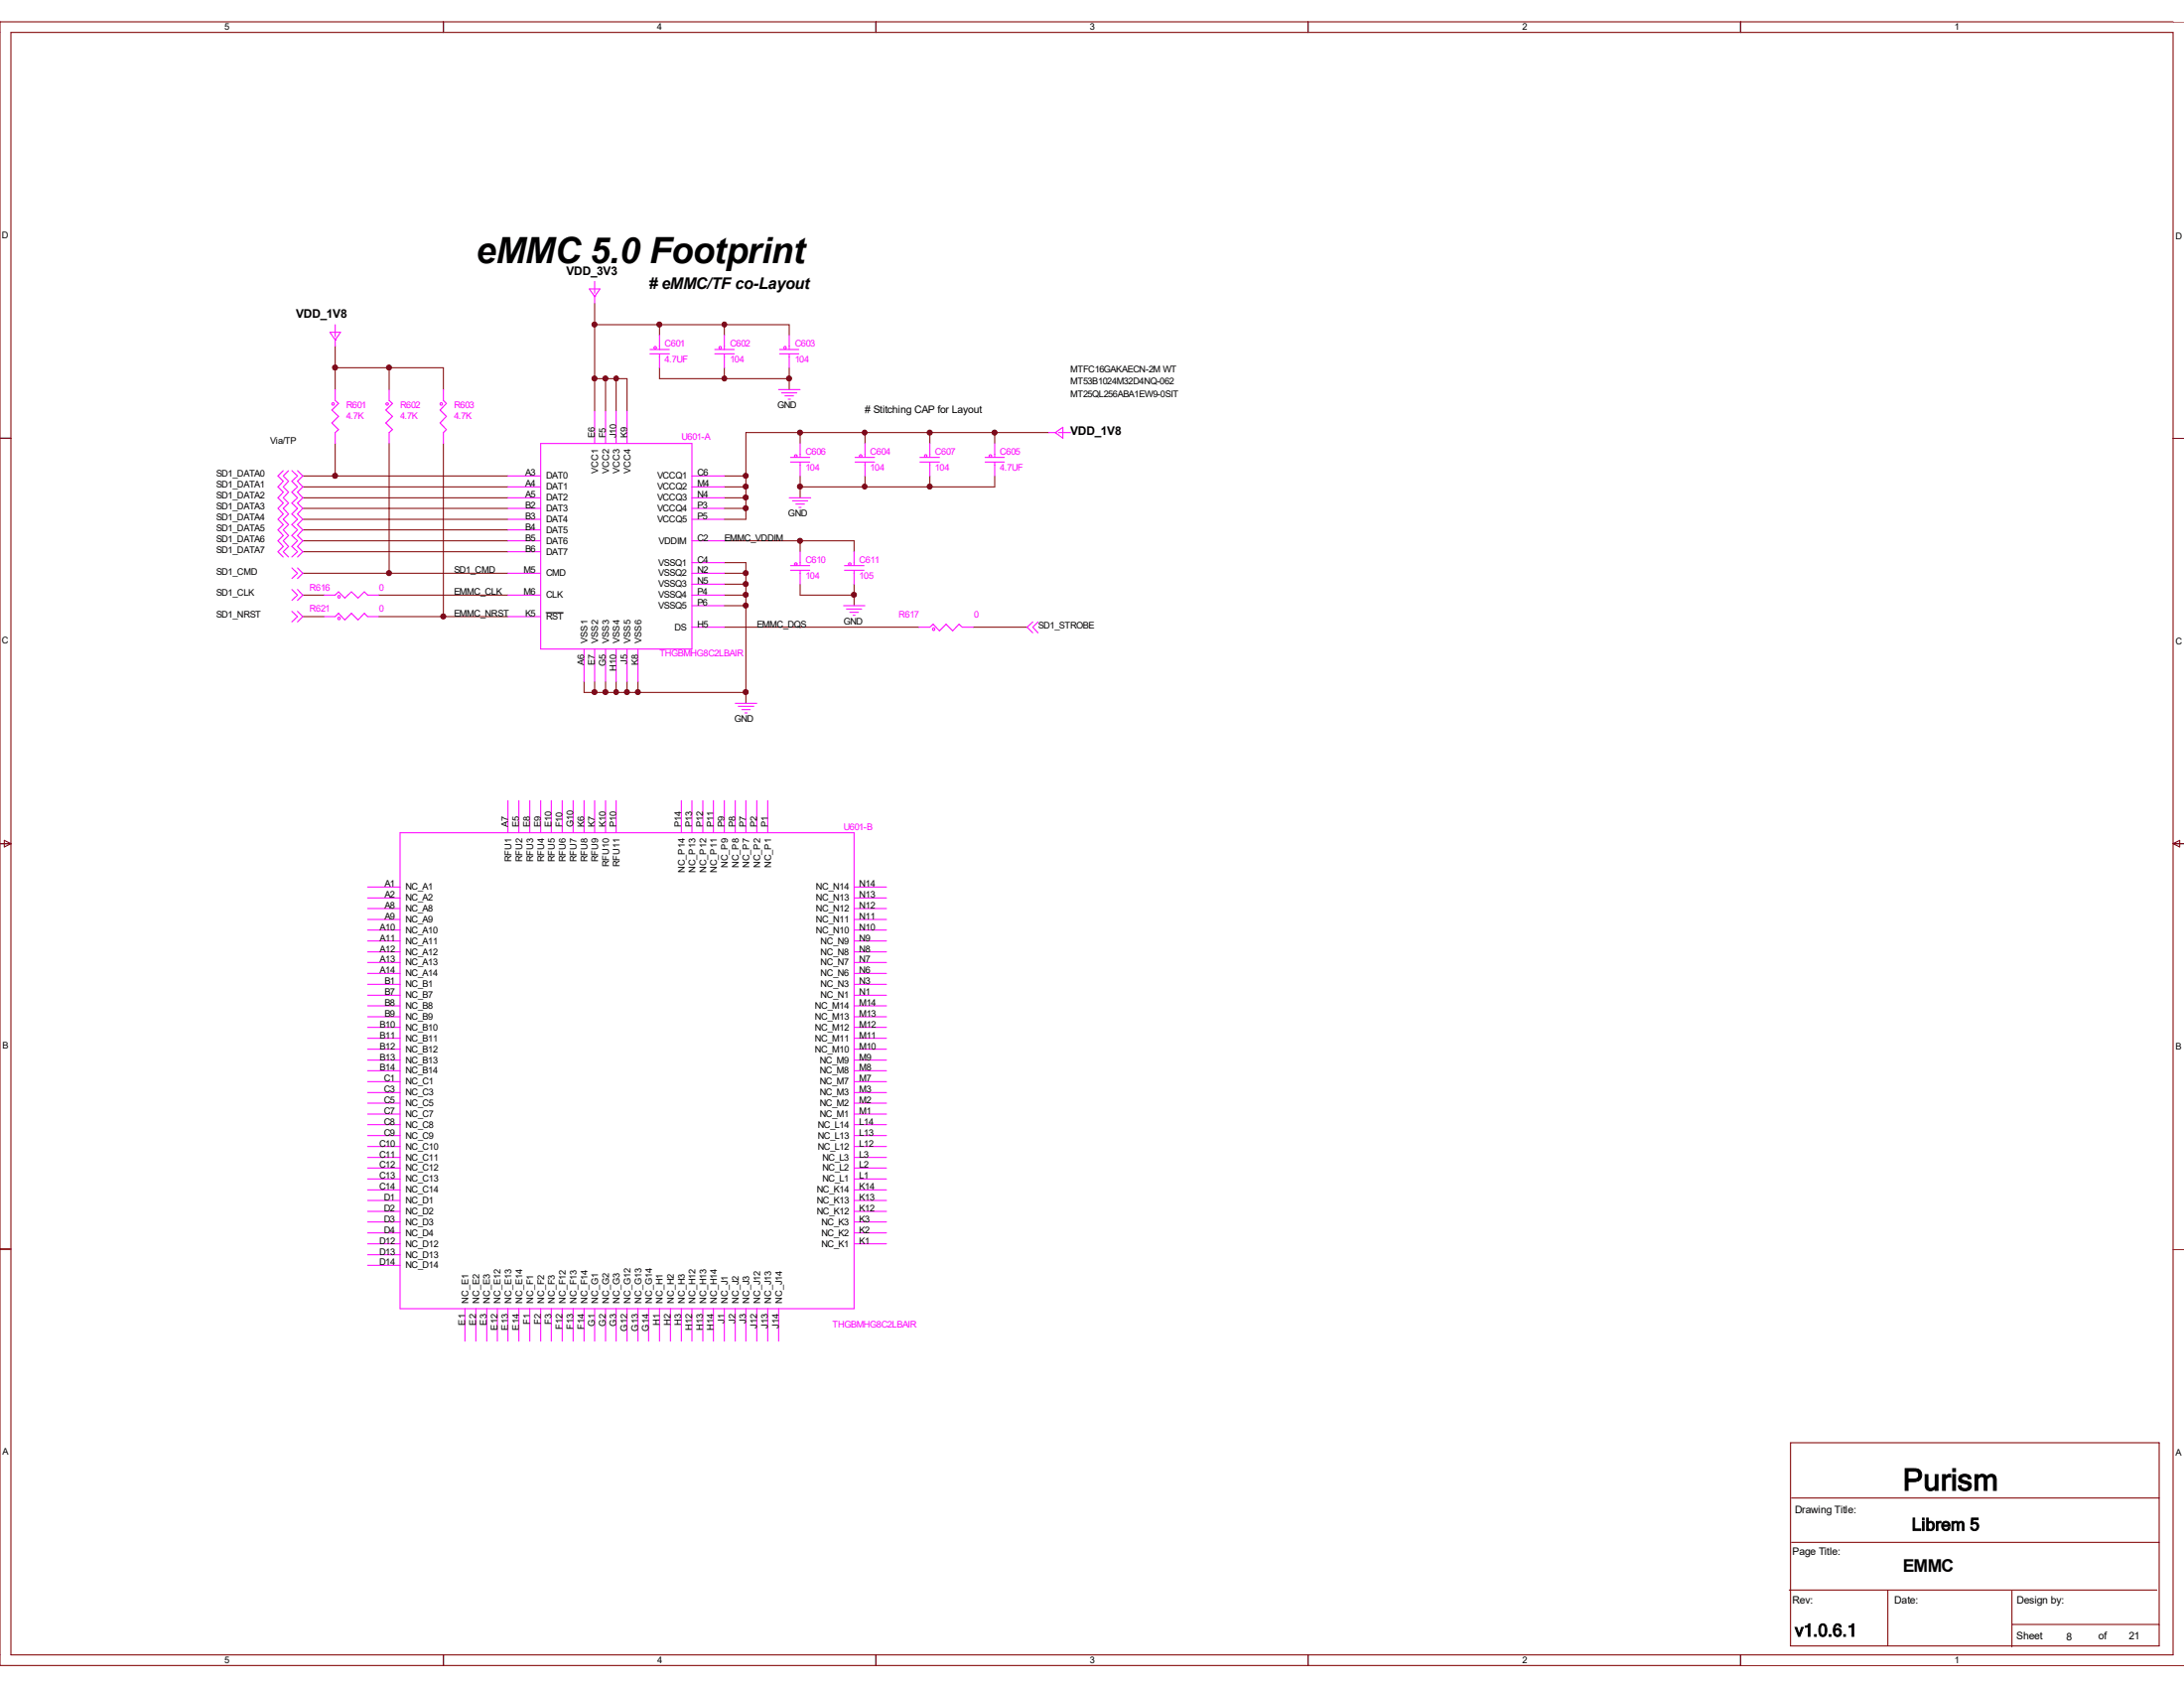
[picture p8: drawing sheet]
<svg xmlns="http://www.w3.org/2000/svg" width="279mm" height="216mm" viewBox="0 0 279 216" stroke-linecap="round" stroke-linejoin="round" font-family="sans-serif">
<g fill="none" stroke="#800000" stroke-width=".13">
<path d="M1.4 4.1h276.6v207.6h-276.6zM56.7 2.8v1.3M112.1 2.8v1.3M167.3 2.8v1.3M222.7 2.8v1.3M279.4 2.8h-279.4v210.2h279.4M76.1 38.8v13.8M0 56h1.4M42.9 47h13.8v2.8M42.9 44.3v5.5M42.9 56.7v4.2M49.8 47v2.8"/>
<path d="M49.8 56.7v16.6M56.7 56.7v22.2M76.1 48.4h4.1v4.2M76.1 41.5h24.9v1.4M77.5 48.4v4.2M78.8 48.4v4.2M84.4 47v1.4h16.6M84.4 41.5v1.4M92.7 41.5v1.4M92.7 47v1.4M101 47v2.8M102.4 55.3v1.4"/>
<path d="M110.7 55.3v1.4M119 55.3v1.4M127.3 55.3v1.4M134.2 55.3h-38.8v11.1h-2.7M278 56h1.4M38.7 76.1h2.8M38.7 73.3h26.3M38.7 62.3h26.3M38.7 60.9h26.3M38.7 63.7h26.3M38.7 65h26.3M38.7 66.4h26.3"/>
<path d="M38.7 67.8h26.3M38.7 69.2h26.3M38.7 70.6h26.3M38.7 78.9h2.8M48.4 76.1h16.6M48.4 78.9h16.6M92.7 72h2.7v18M92.7 77.5h2.7M92.7 76.1h2.7M92.7 74.7h2.7M92.7 73.3h2.7M92.7 62.3h2.7"/>
<path d="M92.7 69.2h16.6v1.4M92.7 60.9h2.7M92.7 63.7h2.7M92.7 65h2.7M102.4 74.7v1.4h6.9M102.4 60.9v2.8M102.4 69.2v1.4M109.3 74.7v2.8M110.7 60.9v1.4M119 60.9v1.4M127.3 60.9v1.4h-24.9M74.7 87.2v1.4h20.7"/>
<path d="M76.1 87.2v1.4M77.5 87.2v1.4M78.8 87.2v1.4M80.2 87.2v1.4M81.6 87.2v1.4M92.7 80.2h24.9M124.5 80.2h6.9M0 107.9h1.4M.6 107.5l.8 .4-.8 .4zM278 107.9h1.4M278 107.9l.8-.4v.8zM0 159.8h1.4"/>
<path d="M278 159.8h1.4M229.1 184.5h47.1v26h-47.1zM229.2 197.3h47M229.2 191.6h47M56.7 211.7v1.3M112.1 211.7v1.3M167.3 211.7v1.3M222.7 211.7v1.3M228.9 203.4h47M241.5 203.4v7.1M257.4 207.8h18.8M257.4 203.5v7.2"/>
</g>
<g fill="#800000" stroke="#800000" stroke-width=".13">
<circle cx="42.9" cy="60.9" r=".32"/>
<circle cx="49.8" cy="73.3" r=".32"/>
<circle cx="56.7" cy="78.8" r=".32"/>
<circle cx="78.8" cy="48.4" r=".31"/>
<circle cx="77.4" cy="48.4" r=".32"/>
<circle cx="84.3" cy="41.5" r=".32"/>
<circle cx="76.1" cy="41.5" r=".32"/>
<circle cx="92.7" cy="41.5" r=".31"/>
<circle cx="76.1" cy="48.4" r=".32"/>
<circle cx="102.3" cy="69.2" r=".32"/>
<circle cx="78.8" cy="88.5" r=".31"/>
<circle cx="81.6" cy="88.5" r=".32"/>
<circle cx="95.4" cy="73.3" r=".32"/>
<circle cx="95.4" cy="74.7" r=".32"/>
<circle cx="80.2" cy="88.5" r=".32"/>
<circle cx="95.4" cy="76.1" r=".32"/>
<circle cx="77.4" cy="88.5" r=".32"/>
<circle cx="76.1" cy="88.5" r=".32"/>
<circle cx="95.4" cy="77.4" r=".32"/>
<circle cx="95.4" cy="88.5" r=".32"/>
<circle cx="42.9" cy="47" r=".32"/>
<circle cx="49.8" cy="47" r=".32"/>
<circle cx="100.9" cy="48.4" r=".32"/>
<circle cx="92.7" cy="48.4" r=".31"/>
<circle cx="118.9" cy="62.2" r=".32"/>
<circle cx="102.3" cy="62.2" r=".32"/>
<circle cx="110.6" cy="62.2" r=".31"/>
<circle cx="109.2" cy="76.1" r=".32"/>
<circle cx="127.2" cy="55.3" r=".32"/>
<circle cx="110.6" cy="55.3" r=".31"/>
<circle cx="102.3" cy="55.3" r=".32"/>
<circle cx="95.4" cy="60.9" r=".32"/>
<circle cx="118.9" cy="55.3" r=".32"/>
<circle cx="95.4" cy="65" r=".32"/>
<circle cx="95.4" cy="63.6" r=".32"/>
<circle cx="95.4" cy="62.2" r=".32"/>
</g>
<g fill="none" stroke="#f0f" stroke-width=".13">
<path d="M75.4 37h1.4l-.7 .9zM76.1 37.9h.1M76.1 36v1.5M76.1 37.8v1M42.2 42.5h1.4l-.7 1zM42.9 43.5h.1M42.9 49.8v1.4l.4 .4-.8 .9 .8 .8-.8 .8 .8 .8-.4 .4v1.4M42.9 41.5v1.6M42.9 43.3v1M49.4 51.6h.3v.2h-.3zM49.8 49.8v1.4l.4 .4-.8 .9 .8 .8-.8 .8 .8 .8-.4 .4v1.4M56.7 49.8v1.4l.4 .4-.8 .9 .8 .8-.8 .8 .8 .8-.4 .4v1.4"/>
<path d="M69.2 56.7h19.3v26.3h-19.3zM76.1 52.6v4.1M77.5 52.6v4.1M78.8 52.6v4.1M80.2 52.6v4.1M83.1 45.3h2.5M83.1 44.7h2.5M83.7 44.4h.2v.2h-.2zM84.4 42.9v1.8M84.4 45.3v1.7M91.4 45.3h2.5M91.4 44.7h2.5"/>
<path d="M92.7 42.9v1.8M92.7 45.3v1.7M99.6 49.8h2.8M99.7 45.3h2.5M99.7 44.7h2.5M100 50.2h1.9M100.4 50.6h1.1M100.8 51.1h.3M101 42.9v1.8M101 45.3v1.7M101.1 59.1h2.5M101.1 58.5h2.5"/>
<path d="M101.7 58.2h.2v.2h-.2zM102.4 56.7v1.8M102.4 59.1v1.8M109.4 59.1h2.5M109.4 58.5h2.5M110 58.2h.2v.2h-.2zM110.7 56.7v1.8M110.7 59.1v1.8M117.7 59.1h2.5M117.7 58.5h2.5M119 56.7v1.8M119 59.1v1.8"/>
<path d="M126 59.1h2.5M126 58.5h2.5M126.6 58.2h.2v.2h-.2zM127.3 56.7v1.8M127.3 59.1v1.8M134.2 55.3h.9M135 55.3h.1M135 55.3l1-.6v1.3zM135.4 55.3h1.5M36.2 60.2l-.6 .7 .6 .7-.6 .7 .6 .6-.6 .8 .6 .6-.6 .7 .6 .7-.6 .7 .6 .7-.6 .7 .6 .7-.6 .7 .6 .7-.6 .7 .6 .6M36.9 60.2l-.7 .7 .7 .7-.7 .7 .7 .6-.7 .8 .7 .6-.7 .7 .7 .7-.7 .7 .7 .7-.7 .7 .7 .7-.7 .7 .7 .7-.7 .7 .7 .6M37.3 78.2l.8 .7-.8 .6"/>
<path d="M37.3 75.4l.8 .7-.8 .7M37.3 72.6l.8 .7-.8 .7M37.3 60.2l.8 .7-.8 .7 .8 .7-.8 .6 .8 .8-.8 .6 .8 .7-.8 .7 .8 .7-.8 .7 .8 .7-.8 .7 .8 .7-.8 .7 .8 .7-.8 .6M38.1 78.2l.6 .7-.6 .6M38.1 75.4l.6 .7-.6 .7M38.1 72.6l.6 .7-.6 .7M38.1 60.2l.6 .7-.6 .7 .6 .7-.6 .6 .6 .8-.6 .6 .6 .7-.6 .7 .6 .7-.6 .7 .6 .7-.6 .7 .6 .7-.6 .7 .6 .7-.6 .6M41.5 76.1h1.4l.4-.4 .8 .8 .9-.8 .8 .8 .8-.8 .4 .4h1.4M41.5 78.9h1.4l.4-.5 .8 .9 .9-.9 .8 .9 .8-.9 .4 .5h1.4M65 76.1h4.2M65 73.3h4.2M65 78.9h4.2"/>
<path d="M65 69.2h4.2M65 60.9h4.2M65 66.4h4.2M65 62.3h4.2M65 65h4.2M65 63.7h4.2M65 70.6h4.2M65 67.8h4.2M88.5 76.1h4.2M88.5 73.3h4.2M88.5 69.2h4.2M88.5 60.9h4.2"/>
<path d="M88.5 66.4h4.2M88.5 62.3h4.2M88.5 65h4.2M88.5 63.7h4.2M88.5 74.7h4.2M88.5 77.5h4.2M88.5 72h4.2M101 63.7h2.7M101.1 72.9h2.5M101.1 72.3h2.5M101.4 64.1h1.9M101.7 72h.2v.2h-.2z"/>
<path d="M101.8 64.5h1.1M102.2 64.9h.3M102.4 70.6v1.7M102.4 72.9v1.8M107.9 77.5h2.8M108 72.9h2.5M108 72.3h2.5M108.3 77.9h1.9M108.6 72h.2v.2h-.2zM108.7 78.3h1.1M109.1 78.7h.3M109.3 70.6v1.7"/>
<path d="M109.3 72.9v1.8M132.1 79.5l-.7 .7 .7 .7M132.8 79.5l-.7 .7 .7 .7M74.7 83v4.2M76.1 83v4.2M77.5 83v4.2M78.8 83v4.2M80.2 83v4.2M81.6 83v4.2M88.5 80.2h4.2M94.1 90h2.7M94.4 90.3h2"/>
<path d="M94.9 90.8h1.1M95.3 91.2h.3M117.6 80.2h1.4l.4-.4 .8 .9 .8-.9 .9 .9 .8-.9 .4 .4h1.4M47 113.5h4.2M47 114.9h4.2M47 116.2h4.2M47 117.6h4.2M47 119h4.2M51.2 106.5h58.1v60.9h-58.1zM65 102.4v4.1M66.4 102.4v4.1M67.8 102.4v4.1"/>
<path d="M69.2 102.4v4.1M70.5 102.4v4.1M71.9 102.4v4.1M73.3 102.4v4.1M74.7 102.4v4.1M76.1 102.4v4.1M77.5 102.4v4.1M78.8 102.4v4.1M87.2 102.4v4.1M88.5 102.4v4.1M89.9 102.4v4.1M91.3 102.4v4.1"/>
<path d="M92.7 102.4v4.1M94.1 102.4v4.1M95.4 102.4v4.1M96.8 102.4v4.1M98.2 102.4v4.1M109.3 113.5h4.1M109.3 114.9h4.1M109.3 116.2h4.1M109.3 117.6h4.1M109.3 119h4.1M47 120.4h4.2M47 121.8h4.2"/>
<path d="M47 123.1h4.2M47 124.5h4.2M47 125.9h4.2M47 127.3h4.2M47 128.7h4.2M47 130h4.2M47 131.4h4.2M47 132.8h4.2M47 134.2h4.2M47 135.6h4.2M47 136.9h4.2M47 138.3h4.2"/>
<path d="M47 139.7h4.2M109.3 120.4h4.1M109.3 121.8h4.1M109.3 123.1h4.1M109.3 124.5h4.1M109.3 125.9h4.1M109.3 127.3h4.1M109.3 128.7h4.1M109.3 130h4.1M109.3 131.4h4.1M109.3 132.8h4.1M109.3 134.2h4.1"/>
<path d="M109.3 135.6h4.1M109.3 136.9h4.1M109.3 138.3h4.1M109.3 139.7h4.1M47 142.5h4.2M47 143.8h4.2M47 145.2h4.2M47 146.6h4.2M47 148h4.2M47 149.4h4.2M47 150.8h4.2M47 152.2h4.2"/>
<path d="M47 153.5h4.2M47 154.9h4.2M47 156.3h4.2M47 157.7h4.2M47 159.1h4.2M47 141.1h4.2M109.3 142.5h4.1M109.3 143.8h4.1M109.3 145.2h4.1M109.3 146.6h4.1M109.3 148h4.1M109.3 149.4h4.1"/>
<path d="M109.3 150.8h4.1M109.3 152.2h4.1M109.3 153.5h4.1M109.3 154.9h4.1M109.3 156.3h4.1M109.3 157.7h4.1M109.3 159.1h4.1M109.3 141.1h4.1M47 160.5h4.2M47 161.8h4.2M59.5 167.4v4.1M60.9 167.4v4.1"/>
<path d="M62.3 167.4v4.1M63.6 167.4v4.1M65 167.4v4.1M66.4 167.4v4.1M67.8 167.4v4.1M69.2 167.4v4.1M70.5 167.4v4.1M71.9 167.4v4.1M73.3 167.4v4.1M74.7 167.4v4.1M76.1 167.4v4.1M77.5 167.4v4.1"/>
<path d="M78.8 167.4v4.1M80.2 167.4v4.1M81.6 167.4v4.1M83 167.4v4.1M84.4 167.4v4.1M85.8 167.4v4.1M87.2 167.4v4.1M88.5 167.4v4.1M89.9 167.4v4.1M91.3 167.4v4.1M92.7 167.4v4.1M94.1 167.4v4.1"/>
<path d="M95.4 167.4v4.1M96.8 167.4v4.1M98.2 167.4v4.1M99.6 167.4v4.1"/>
<circle cx="42.6" cy="51.7" r=".16"/>
<circle cx="56.4" cy="51.7" r=".16"/>
<circle cx="92.1" cy="44.5" r=".16"/>
<circle cx="100.4" cy="44.5" r=".16"/>
<circle cx="118.4" cy="58.3" r=".16"/>
<circle cx="43.4" cy="76.3" r=".16"/>
<circle cx="43.4" cy="79.1" r=".16"/>
<circle cx="119.4" cy="80.5" r=".16"/>
</g>
<path d="M69.8 78.4h2.3" fill="none" stroke="#000" stroke-width=".13"/>
<text font-size="4.6" x="60.9" y="33.6">eMMC 5.0 Footprint</text>
<text font-size="3.9" x="243.4" y="190.6">Purism</text>
<g font-size="2.2">
<text x="244.6" y="195.7">Librem 5</text>
<text x="243.4" y="201">EMMC</text>
<text x="229.6" y="209.3">v1.0.6.1</text>
</g>
<text font-size="2.1" x="83" y="37"># eMMC/TF co-Layout</text>
<g font-size="1.5">
<text x="72.5" y="35.1">VDD_3V3</text>
<text x="37.9" y="40.7">VDD_1V8</text>
<text x="136.9" y="55.6">VDD_1V8</text>
</g>
<g font-size="1.3">
<text x="110.7" y="52.9"># Stitching CAP for Layout</text>
<text x="229.6" y="193.5">Drawing Title:</text>
<text x="229.3" y="198.9">Page Title:</text>
<text x="229.3" y="205.1">Rev:</text>
<text x="242.4" y="205.1">Date:</text>
<text x="258" y="209.7">Sheet</text>
<text x="258" y="205.1">Design by:</text>
<text x="264.3" y="209.8">8</text>
<text x="268.5" y="209.7">of</text>
<text x="272.3" y="209.7">21</text>
</g>
<g font-size="1.2">
<text x="28.7" y="3.9">5</text>
<text x="84.1" y="3.9">4</text>
<text x="139.4" y="3.9">3</text>
<text x="194.7" y="3.9">2</text>
<text x="250.1" y="3.9">1</text>
<text x=".3" y="30.4">D</text>
<text x="278.3" y="30.6">D</text>
<text x="136.9" y="47.6">MTFC16GAKAECN-2M WT</text>
<text x="99.4" y="52.2">GND</text>
<text x="136.9" y="49.2">MT53B1024M32D4NQ-062</text>
<text x="136.9" y="50.8">MT25QL256ABA1EW9-0SIT</text>
<text x="34.6" y="56.7">Via/TP</text>
<text x="76.1" y="56.1" transform="rotate(-90 76.1 56.1)">E6</text>
<text x="77.5" y="56.1" transform="rotate(-90 77.5 56.1)">F5</text>
<text x="78.8" y="56.1" transform="rotate(-90 78.8 56.1)">J10</text>
<text x="80.2" y="56.1" transform="rotate(-90 80.2 56.1)">K9</text>
<text x="27.6" y="62.4">SD1_DATA1</text>
<text x="27.6" y="61">SD1_DATA0</text>
<text x="27.6" y="65.2">SD1_DATA3</text>
<text x="27.6" y="63.8">SD1_DATA2</text>
<text x="67.2" y="65">B2</text>
<text x="67.2" y="63.7">A5</text>
<text x="67.2" y="62.3">A4</text>
<text x="67.2" y="60.9">A3</text>
<text x="69.8" y="65.4">DAT3</text>
<text x="69.8" y="64.1">DAT2</text>
<text x="69.8" y="62.7">DAT1</text>
<text x="69.8" y="61.3">DAT0</text>
<text x="76.5" y="60.6" transform="rotate(-90 76.5 60.6)">VCC1</text>
<text x="77.9" y="60.6" transform="rotate(-90 77.9 60.6)">VCC2</text>
<text x="79.2" y="60.6" transform="rotate(-90 79.2 60.6)">VCC3</text>
<text x="80.6" y="60.6" transform="rotate(-90 80.6 60.6)">VCC4</text>
<text x="84.1" y="61.3">VCCQ1</text>
<text x="84.1" y="62.7">VCCQ2</text>
<text x="84.1" y="65.4">VCCQ4</text>
<text x="84.1" y="64.1">VCCQ3</text>
<text x="89.2" y="60.9">C6</text>
<text x="89.2" y="62.3">M4</text>
<text x="89.2" y="65">P3</text>
<text x="89.2" y="63.7">N4</text>
<text x="100.8" y="66">GND</text>
<text x="27.6" y="66.5">SD1_DATA4</text>
<text x="27.6" y="70.7">SD1_DATA7</text>
<text x="27.6" y="69.3">SD1_DATA6</text>
<text x="27.6" y="67.9">SD1_DATA5</text>
<text x="67.2" y="70.6">B6</text>
<text x="67.2" y="69.2">B5</text>
<text x="67.2" y="67.8">B4</text>
<text x="67.2" y="66.4">B3</text>
<text x="69.8" y="71">DAT7</text>
<text x="69.8" y="69.6">DAT6</text>
<text x="69.8" y="68.2">DAT5</text>
<text x="69.8" y="66.8">DAT4</text>
<text x="84.1" y="66.8">VCCQ5</text>
<text x="84.3" y="69.6">VDDIM</text>
<text x="89.2" y="69.2">C2</text>
<text x="89.2" y="66.4">P5</text>
<text x="89.2" y="72">C4</text>
<text x="92.7" y="69.2">EMMC_VDDIM</text>
<text x="27.6" y="76.2">SD1_CLK</text>
<text x="27.6" y="73.5">SD1_CMD</text>
<text x="58.1" y="73.3">SD1_CMD</text>
<text x="58.1" y="76.1">EMMC_CLK</text>
<text x="67" y="76.1">M6</text>
<text x="67" y="73.3">M5</text>
<text x="69.8" y="76.5">CLK</text>
<text x="69.8" y="73.7">CMD</text>
<text x="84.2" y="73.7">VSSQ2</text>
<text x="84.2" y="75.1">VSSQ3</text>
<text x="84.2" y="76.5">VSSQ4</text>
<text x="84.2" y="77.9">VSSQ5</text>
<text x="84.2" y="72.3">VSSQ1</text>
<text x="89.2" y="73.3">N2</text>
<text x="89.2" y="74.7">N5</text>
<text x="89.2" y="76.1">P4</text>
<text x="89.2" y="77.5">P6</text>
<text x=".3" y="82.3">C</text>
<text x="27.6" y="79">SD1_NRST</text>
<text x="58.1" y="78.9">EMMC_NRST</text>
<text x="67.2" y="78.9">K5</text>
<text x="69.8" y="79.2">RST</text>
<text x="75.1" y="82.3" transform="rotate(-90 75.1 82.3)">VSS1</text>
<text x="76.5" y="82.3" transform="rotate(-90 76.5 82.3)">VSS2</text>
<text x="77.9" y="82.3" transform="rotate(-90 77.9 82.3)">VSS3</text>
<text x="79.2" y="82.3" transform="rotate(-90 79.2 82.3)">VSS4</text>
<text x="80.6" y="82.3" transform="rotate(-90 80.6 82.3)">VSS5</text>
<text x="82" y="82.3" transform="rotate(-90 82 82.3)">VSS6</text>
<text x="86.3" y="80.6">DS</text>
<text x="89.2" y="80.2">H5</text>
<text x="96.8" y="80.2">EMMC_DQS</text>
<text x="107.9" y="79.8">GND</text>
<text x="132.8" y="80.4">SD1_STROBE</text>
<text x="278.3" y="82.4">C</text>
<text x="74.7" y="85.1" transform="rotate(-90 74.7 85.1)">A6</text>
<text x="76.1" y="85.1" transform="rotate(-90 76.1 85.1)">E7</text>
<text x="77.5" y="85.3" transform="rotate(-90 77.5 85.3)">G5</text>
<text x="78.8" y="85.8" transform="rotate(-90 78.8 85.8)">H10</text>
<text x="80.2" y="84.9" transform="rotate(-90 80.2 84.9)">J5</text>
<text x="81.6" y="85.1" transform="rotate(-90 81.6 85.1)">K8</text>
<text x="93.9" y="92.3">GND</text>
<text x="65" y="105.8" transform="rotate(-90 65 105.8)">A7</text>
<text x="66.4" y="105.8" transform="rotate(-90 66.4 105.8)">E5</text>
<text x="67.8" y="105.8" transform="rotate(-90 67.8 105.8)">E8</text>
<text x="69.2" y="105.8" transform="rotate(-90 69.2 105.8)">E9</text>
<text x="70.5" y="105.8" transform="rotate(-90 70.5 105.8)">E10</text>
<text x="71.9" y="105.8" transform="rotate(-90 71.9 105.8)">F10</text>
<text x="73.3" y="105.8" transform="rotate(-90 73.3 105.8)">G10</text>
<text x="74.7" y="105.8" transform="rotate(-90 74.7 105.8)">K6</text>
<text x="76.1" y="105.8" transform="rotate(-90 76.1 105.8)">K7</text>
<text x="77.5" y="105.8" transform="rotate(-90 77.5 105.8)">K10</text>
<text x="78.8" y="105.8" transform="rotate(-90 78.8 105.8)">P10</text>
<text x="87.2" y="105.8" transform="rotate(-90 87.2 105.8)">P14</text>
<text x="88.5" y="105.8" transform="rotate(-90 88.5 105.8)">P13</text>
<text x="89.9" y="105.8" transform="rotate(-90 89.9 105.8)">P12</text>
<text x="91.3" y="105.8" transform="rotate(-90 91.3 105.8)">P11</text>
<text x="92.7" y="105.8" transform="rotate(-90 92.7 105.8)">P9</text>
<text x="94.1" y="105.8" transform="rotate(-90 94.1 105.8)">P8</text>
<text x="95.4" y="105.8" transform="rotate(-90 95.4 105.8)">P7</text>
<text x="96.8" y="105.8" transform="rotate(-90 96.8 105.8)">P2</text>
<text x="98.2" y="105.8" transform="rotate(-90 98.2 105.8)">P1</text>
<text x="49.2" y="113.5">A1</text>
<text x="51.9" y="113.8">NC_A1</text>
<text x="65.4" y="110.3" transform="rotate(-90 65.4 110.3)">RFU1</text>
<text x="66.8" y="110.3" transform="rotate(-90 66.8 110.3)">RFU2</text>
<text x="68.2" y="110.3" transform="rotate(-90 68.2 110.3)">RFU3</text>
<text x="69.6" y="110.3" transform="rotate(-90 69.6 110.3)">RFU4</text>
<text x="71" y="110.3" transform="rotate(-90 71 110.3)">RFU5</text>
<text x="72.3" y="110.3" transform="rotate(-90 72.3 110.3)">RFU6</text>
<text x="73.7" y="110.3" transform="rotate(-90 73.7 110.3)">RFU7</text>
<text x="75.1" y="110.3" transform="rotate(-90 75.1 110.3)">RFU8</text>
<text x="76.5" y="110.3" transform="rotate(-90 76.5 110.3)">RFU9</text>
<text x="77.9" y="110.9" transform="rotate(-90 77.9 110.9)">RFU10</text>
<text x="79.2" y="110.9" transform="rotate(-90 79.2 110.9)">RFU11</text>
<text x="87.6" y="111.6" transform="rotate(-90 87.6 111.6)">NC_P14</text>
<text x="88.9" y="111.6" transform="rotate(-90 88.9 111.6)">NC_P13</text>
<text x="90.3" y="111.6" transform="rotate(-90 90.3 111.6)">NC_P12</text>
<text x="91.7" y="111.6" transform="rotate(-90 91.7 111.6)">NC_P11</text>
<text x="93.1" y="111" transform="rotate(-90 93.1 111)">NC_P9</text>
<text x="94.5" y="111" transform="rotate(-90 94.5 111)">NC_P8</text>
<text x="95.8" y="111" transform="rotate(-90 95.8 111)">NC_P7</text>
<text x="97.2" y="111" transform="rotate(-90 97.2 111)">NC_P2</text>
<text x="98.6" y="111" transform="rotate(-90 98.6 111)">NC_P1</text>
<text x="104.4" y="113.8">NC_N14</text>
<text x="109.9" y="113.5">N14</text>
<text x="48.6" y="119">A10</text>
<text x="49.2" y="114.9">A2</text>
<text x="49.2" y="116.2">A8</text>
<text x="49.2" y="117.6">A9</text>
<text x="51.9" y="115.2">NC_A2</text>
<text x="51.9" y="116.6">NC_A8</text>
<text x="51.9" y="118">NC_A9</text>
<text x="51.9" y="119.3">NC_A10</text>
<text x="104.4" y="115.2">NC_N13</text>
<text x="104.4" y="116.6">NC_N12</text>
<text x="104.4" y="118">NC_N11</text>
<text x="104.4" y="119.3">NC_N10</text>
<text x="109.9" y="114.9">N13</text>
<text x="109.9" y="116.2">N12</text>
<text x="109.9" y="117.6">N11</text>
<text x="109.9" y="119">N10</text>
<text x="48.6" y="120.4">A11</text>
<text x="48.6" y="121.8">A12</text>
<text x="48.6" y="123.1">A13</text>
<text x="48.6" y="124.5">A14</text>
<text x="49.2" y="125.9">B1</text>
<text x="51.9" y="120.7">NC_A11</text>
<text x="51.9" y="122.1">NC_A12</text>
<text x="51.9" y="123.5">NC_A13</text>
<text x="51.9" y="124.9">NC_A14</text>
<text x="105" y="120.7">NC_N9</text>
<text x="105" y="122.1">NC_N8</text>
<text x="105" y="123.5">NC_N7</text>
<text x="105" y="124.9">NC_N6</text>
<text x="109.9" y="120.4">N9</text>
<text x="109.9" y="121.8">N8</text>
<text x="109.9" y="123.1">N7</text>
<text x="109.9" y="124.5">N6</text>
<text x="109.9" y="125.9">N3</text>
<text x="48.6" y="131.4">B10</text>
<text x="49.2" y="127.3">B7</text>
<text x="49.2" y="128.7">B8</text>
<text x="49.2" y="130">B9</text>
<text x="51.9" y="126.3">NC_B1</text>
<text x="51.9" y="127.7">NC_B7</text>
<text x="51.9" y="129">NC_B8</text>
<text x="51.9" y="130.4">NC_B9</text>
<text x="51.9" y="131.8">NC_B10</text>
<text x="104.3" y="129">NC_M14</text>
<text x="104.3" y="130.4">NC_M13</text>
<text x="104.3" y="131.8">NC_M12</text>
<text x="105" y="126.3">NC_N3</text>
<text x="105" y="127.7">NC_N1</text>
<text x="109.9" y="127.3">N1</text>
<text x="109.9" y="128.7">M14</text>
<text x="109.9" y="130">M13</text>
<text x="109.9" y="131.4">M12</text>
<text x=".3" y="134.2">B</text>
<text x="48.6" y="132.8">B11</text>
<text x="48.6" y="134.2">B12</text>
<text x="48.6" y="135.6">B13</text>
<text x="48.6" y="136.9">B14</text>
<text x="51.9" y="133.2">NC_B11</text>
<text x="51.9" y="134.6">NC_B12</text>
<text x="51.9" y="136">NC_B13</text>
<text x="51.9" y="137.3">NC_B14</text>
<text x="104.3" y="133.2">NC_M11</text>
<text x="104.3" y="134.6">NC_M10</text>
<text x="104.9" y="136">NC_M9</text>
<text x="104.9" y="137.3">NC_M8</text>
<text x="109.9" y="132.8">M11</text>
<text x="109.9" y="134.2">M10</text>
<text x="109.9" y="135.6">M9</text>
<text x="109.9" y="136.9">M8</text>
<text x="278.3" y="134.3">B</text>
<text x="49.1" y="138.3">C1</text>
<text x="49.1" y="139.7">C3</text>
<text x="49.1" y="142.5">C7</text>
<text x="49.1" y="143.8">C8</text>
<text x="49.1" y="141.1">C5</text>
<text x="51.9" y="138.7">NC_C1</text>
<text x="51.9" y="140.1">NC_C3</text>
<text x="51.9" y="142.9">NC_C7</text>
<text x="51.9" y="141.5">NC_C5</text>
<text x="104.9" y="142.9">NC_M1</text>
<text x="104.9" y="141.5">NC_M2</text>
<text x="104.9" y="138.7">NC_M7</text>
<text x="104.9" y="140.1">NC_M3</text>
<text x="109.9" y="143.8">L14</text>
<text x="109.9" y="142.5">M1</text>
<text x="109.9" y="141.1">M2</text>
<text x="109.9" y="138.3">M7</text>
<text x="109.9" y="139.7">M3</text>
<text x="48.5" y="146.6">C10</text>
<text x="48.5" y="148">C11</text>
<text x="48.5" y="149.4">C12</text>
<text x="49.1" y="145.2">C9</text>
<text x="51.9" y="144.2">NC_C8</text>
<text x="51.9" y="145.6">NC_C9</text>
<text x="51.9" y="147">NC_C10</text>
<text x="51.9" y="148.4">NC_C11</text>
<text x="51.9" y="149.8">NC_C12</text>
<text x="104.6" y="147">NC_L12</text>
<text x="104.6" y="145.6">NC_L13</text>
<text x="104.6" y="144.2">NC_L14</text>
<text x="105.2" y="149.8">NC_L2</text>
<text x="105.2" y="148.4">NC_L3</text>
<text x="109.9" y="149.4">L2</text>
<text x="109.9" y="148">L3</text>
<text x="109.9" y="146.6">L12</text>
<text x="109.9" y="145.2">L13</text>
<text x="48.5" y="150.8">C13</text>
<text x="48.5" y="152.2">C14</text>
<text x="49.1" y="153.5">D1</text>
<text x="49.1" y="154.9">D2</text>
<text x="51.9" y="151.2">NC_C13</text>
<text x="51.9" y="152.6">NC_C14</text>
<text x="51.9" y="153.9">NC_D1</text>
<text x="51.9" y="155.3">NC_D2</text>
<text x="104.5" y="155.3">NC_K12</text>
<text x="104.5" y="153.9">NC_K13</text>
<text x="104.5" y="152.6">NC_K14</text>
<text x="105.2" y="151.2">NC_L1</text>
<text x="109.9" y="154.9">K12</text>
<text x="109.9" y="153.5">K13</text>
<text x="109.9" y="152.2">K14</text>
<text x="109.9" y="150.8">L1</text>
<text x="48.5" y="159.1">D12</text>
<text x="48.5" y="160.5">D13</text>
<text x="48.5" y="161.8">D14</text>
<text x="49.1" y="156.3">D3</text>
<text x="49.1" y="157.7">D4</text>
<text x="51.9" y="156.7">NC_D3</text>
<text x="51.9" y="158.1">NC_D4</text>
<text x="51.9" y="159.5">NC_D12</text>
<text x="51.9" y="160.9">NC_D13</text>
<text x="105.1" y="159.5">NC_K1</text>
<text x="105.1" y="158.1">NC_K2</text>
<text x="105.1" y="156.7">NC_K3</text>
<text x="109.9" y="159.1">K1</text>
<text x="109.9" y="157.7">K2</text>
<text x="109.9" y="156.3">K3</text>
<text x="51.9" y="162.2">NC_D14</text>
<text x="59.9" y="166.7" transform="rotate(-90 59.9 166.7)">NC_E1</text>
<text x="61.3" y="166.7" transform="rotate(-90 61.3 166.7)">NC_E2</text>
<text x="62.7" y="166.7" transform="rotate(-90 62.7 166.7)">NC_E3</text>
<text x="64.1" y="166.7" transform="rotate(-90 64.1 166.7)">NC_E12</text>
<text x="65.4" y="166.7" transform="rotate(-90 65.4 166.7)">NC_E13</text>
<text x="66.8" y="166.7" transform="rotate(-90 66.8 166.7)">NC_E14</text>
<text x="68.2" y="166.7" transform="rotate(-90 68.2 166.7)">NC_F1</text>
<text x="69.6" y="166.7" transform="rotate(-90 69.6 166.7)">NC_F2</text>
<text x="71" y="166.7" transform="rotate(-90 71 166.7)">NC_F3</text>
<text x="72.3" y="166.7" transform="rotate(-90 72.3 166.7)">NC_F12</text>
<text x="73.7" y="166.7" transform="rotate(-90 73.7 166.7)">NC_F13</text>
<text x="75.1" y="166.7" transform="rotate(-90 75.1 166.7)">NC_F14</text>
<text x="76.5" y="166.7" transform="rotate(-90 76.5 166.7)">NC_G1</text>
<text x="77.9" y="166.7" transform="rotate(-90 77.9 166.7)">NC_G2</text>
<text x="79.2" y="166.7" transform="rotate(-90 79.2 166.7)">NC_G3</text>
<text x="80.6" y="166.7" transform="rotate(-90 80.6 166.7)">NC_G12</text>
<text x="82" y="166.7" transform="rotate(-90 82 166.7)">NC_G13</text>
<text x="83.4" y="166.7" transform="rotate(-90 83.4 166.7)">NC_G14</text>
<text x="84.8" y="166.7" transform="rotate(-90 84.8 166.7)">NC_H1</text>
<text x="86.2" y="166.7" transform="rotate(-90 86.2 166.7)">NC_H2</text>
<text x="87.6" y="166.7" transform="rotate(-90 87.6 166.7)">NC_H3</text>
<text x="88.9" y="166.7" transform="rotate(-90 88.9 166.7)">NC_H12</text>
<text x="90.3" y="166.7" transform="rotate(-90 90.3 166.7)">NC_H13</text>
<text x="91.7" y="166.7" transform="rotate(-90 91.7 166.7)">NC_H14</text>
<text x="93.1" y="166.7" transform="rotate(-90 93.1 166.7)">NC_J1</text>
<text x="94.5" y="166.7" transform="rotate(-90 94.5 166.7)">NC_J2</text>
<text x="95.8" y="166.7" transform="rotate(-90 95.8 166.7)">NC_J3</text>
<text x="97.2" y="166.7" transform="rotate(-90 97.2 166.7)">NC_J12</text>
<text x="98.6" y="166.7" transform="rotate(-90 98.6 166.7)">NC_J13</text>
<text x="100" y="166.7" transform="rotate(-90 100 166.7)">NC_J14</text>
<text x="59.5" y="169.5" transform="rotate(-90 59.5 169.5)">E1</text>
<text x="60.9" y="169.5" transform="rotate(-90 60.9 169.5)">E2</text>
<text x="62.3" y="169.5" transform="rotate(-90 62.3 169.5)">E3</text>
<text x="63.6" y="170.1" transform="rotate(-90 63.6 170.1)">E12</text>
<text x="65" y="170.1" transform="rotate(-90 65 170.1)">E13</text>
<text x="66.4" y="170.1" transform="rotate(-90 66.4 170.1)">E14</text>
<text x="67.8" y="169.4" transform="rotate(-90 67.8 169.4)">F1</text>
<text x="69.2" y="169.4" transform="rotate(-90 69.2 169.4)">F2</text>
<text x="70.5" y="169.4" transform="rotate(-90 70.5 169.4)">F3</text>
<text x="71.9" y="170.1" transform="rotate(-90 71.9 170.1)">F12</text>
<text x="73.3" y="170.1" transform="rotate(-90 73.3 170.1)">F13</text>
<text x="74.7" y="170.1" transform="rotate(-90 74.7 170.1)">F14</text>
<text x="76.1" y="169.6" transform="rotate(-90 76.1 169.6)">G1</text>
<text x="77.5" y="169.6" transform="rotate(-90 77.5 169.6)">G2</text>
<text x="78.8" y="169.6" transform="rotate(-90 78.8 169.6)">G3</text>
<text x="80.2" y="170.3" transform="rotate(-90 80.2 170.3)">G12</text>
<text x="81.6" y="170.3" transform="rotate(-90 81.6 170.3)">G13</text>
<text x="83" y="170.3" transform="rotate(-90 83 170.3)">G14</text>
<text x="84.4" y="169.5" transform="rotate(-90 84.4 169.5)">H1</text>
<text x="85.8" y="169.5" transform="rotate(-90 85.8 169.5)">H2</text>
<text x="87.2" y="169.5" transform="rotate(-90 87.2 169.5)">H3</text>
<text x="88.5" y="170.2" transform="rotate(-90 88.5 170.2)">H12</text>
<text x="89.9" y="170.2" transform="rotate(-90 89.9 170.2)">H13</text>
<text x="91.3" y="170.2" transform="rotate(-90 91.3 170.2)">H14</text>
<text x="92.7" y="169.3" transform="rotate(-90 92.7 169.3)">J1</text>
<text x="94.1" y="169.3" transform="rotate(-90 94.1 169.3)">J2</text>
<text x="95.4" y="169.3" transform="rotate(-90 95.4 169.3)">J3</text>
<text x="96.8" y="169.9" transform="rotate(-90 96.8 169.9)">J12</text>
<text x="98.2" y="169.9" transform="rotate(-90 98.2 169.9)">J13</text>
<text x="99.6" y="169.9" transform="rotate(-90 99.6 169.9)">J14</text>
<text x=".3" y="186">A</text>
<text x="278.3" y="186.1">A</text>
<text x="28.7" y="212.7">5</text>
<text x="84.1" y="212.7">4</text>
<text x="139.4" y="212.7">3</text>
<text x="194.7" y="212.7">2</text>
<text x="250.1" y="212.7">1</text>
</g>
<g font-size="1.2" fill="#f0f">
<text x="85" y="44.3">C601</text>
<text x="85" y="46.4">4.7UF</text>
<text x="93.4" y="44.3">C602</text>
<text x="93.4" y="46.4">104</text>
<text x="101.7" y="44.3">C603</text>
<text x="101.7" y="46.4">104</text>
<text x="44.3" y="52.2">R601</text>
<text x="44.3" y="53.6">4.7K</text>
<text x="51.2" y="52.2">R602</text>
<text x="51.2" y="53.6">4.7K</text>
<text x="58.1" y="52.2">R603</text>
<text x="58.1" y="53.6">4.7K</text>
<text x="87.2" y="56.3">U601-A</text>
<text x="103" y="58.1">C606</text>
<text x="111.3" y="58.1">C604</text>
<text x="119.6" y="58.1">C607</text>
<text x="127.9" y="58.1">C605</text>
<text x="103" y="60.2">104</text>
<text x="111.3" y="60.2">104</text>
<text x="119.6" y="60.2">104</text>
<text x="127.9" y="60.2">4.7UF</text>
<text x="103" y="72">C610</text>
<text x="109.9" y="72">C611</text>
<text x="39.6" y="75.5">R616</text>
<text x="48.5" y="75.5">0</text>
<text x="103" y="74">104</text>
<text x="109.9" y="74">105</text>
<text x="39.6" y="78.3">R621</text>
<text x="48.5" y="78.3">0</text>
<text x="84.4" y="84">THGBMHG8C2LBAIR</text>
<text x="115" y="79">R617</text>
<text x="124.6" y="79">0</text>
<text x="107.9" y="106.1">U601-B</text>
<text x="106.5" y="169.8">THGBMHG8C2LBAIR</text>
</g>
</svg>
